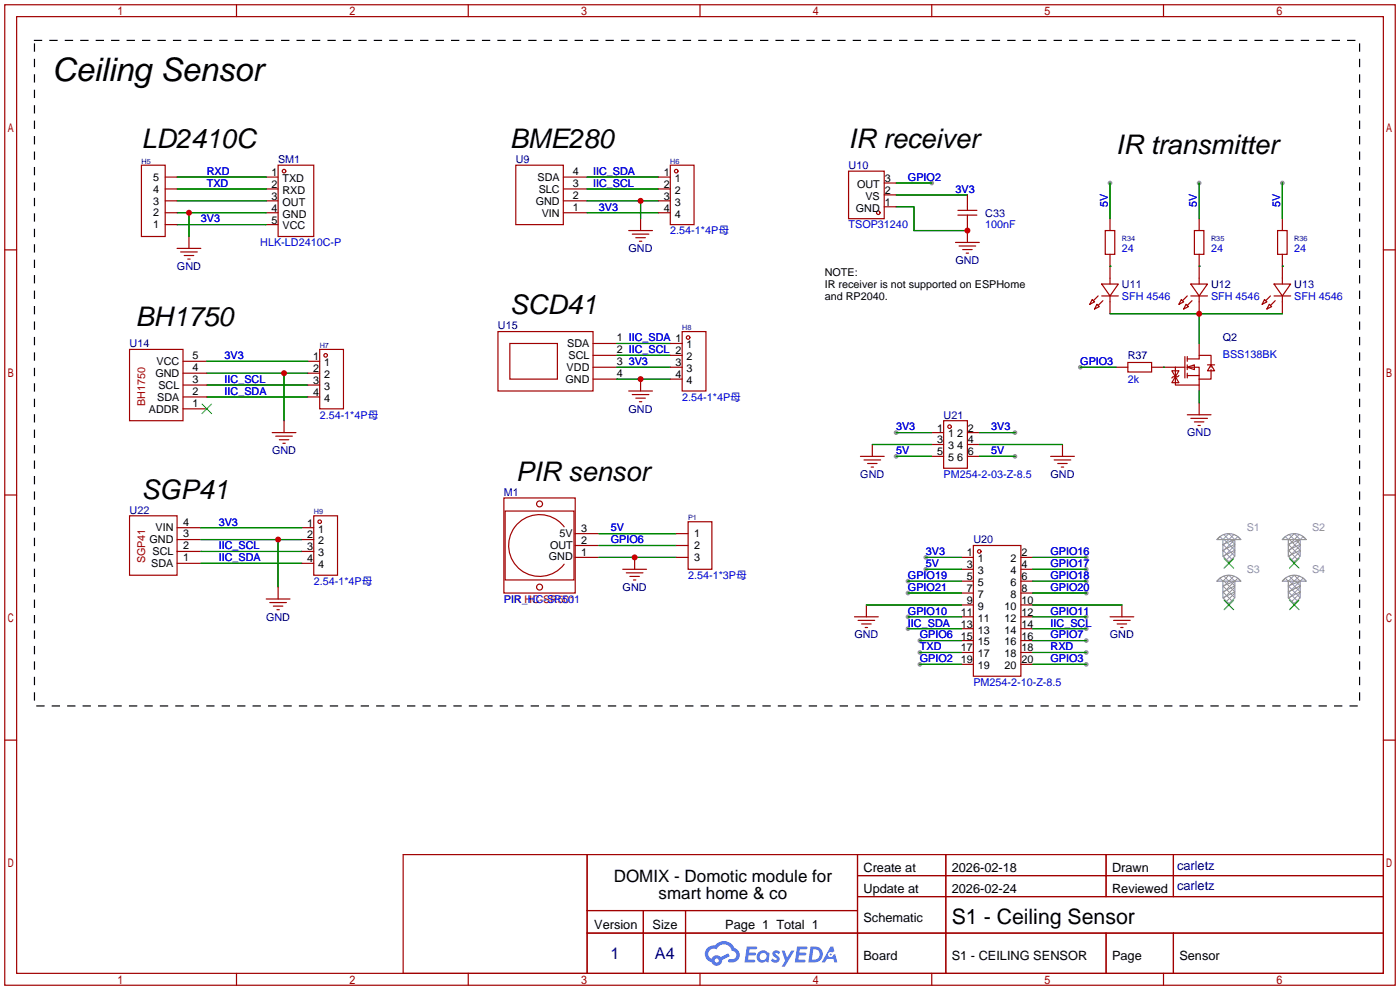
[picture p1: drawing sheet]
<svg xmlns="http://www.w3.org/2000/svg" width="299mm" height="212mm" viewBox="0 0 299 212" stroke-linecap="round" stroke-linejoin="round" font-family="sans-serif">
<g fill="#999">
<circle cx="230.9" cy="78.5" r=".51"/>
<circle cx="237.2" cy="39.1" r=".51"/>
<circle cx="256.3" cy="39.1" r=".51"/>
<circle cx="274.1" cy="39.1" r=".51"/>
<circle cx="199.1" cy="39.1" r=".51"/>
<circle cx="216.9" cy="92.5" r=".51"/>
<circle cx="216.9" cy="97.5" r=".51"/>
<circle cx="191.5" cy="92.5" r=".51"/>
<circle cx="191.5" cy="97.5" r=".51"/>
<circle cx="196.6" cy="142" r=".51"/>
<circle cx="196.6" cy="139.4" r=".51"/>
<circle cx="196.6" cy="136.9" r=".51"/>
<circle cx="194.1" cy="134.4" r=".51"/>
<circle cx="194.1" cy="131.8" r=".51"/>
<circle cx="197.9" cy="119.1" r=".51"/>
<circle cx="197.9" cy="121.7" r=".51"/>
<circle cx="194.1" cy="126.7" r=".51"/>
<circle cx="194.1" cy="124.2" r=".51"/>
<circle cx="232.2" cy="142" r=".51"/>
<circle cx="232.2" cy="139.4" r=".51"/>
<circle cx="232.2" cy="136.9" r=".51"/>
<circle cx="232.2" cy="134.4" r=".51"/>
<circle cx="232.2" cy="131.8" r=".51"/>
<circle cx="232.2" cy="126.7" r=".51"/>
<circle cx="232.2" cy="124.2" r=".51"/>
<circle cx="232.2" cy="121.7" r=".51"/>
<circle cx="232.2" cy="119.1" r=".51"/>
</g>
<g fill="none" stroke="#a10000" stroke-width=".25">
<path d="M1 1h297.2v209.6h-297.2zM3.6 3.6h292.1v204.4h-292.1zM50.5 1v2.6M100.1 1v2.6M149.6 1v2.6M199.1 1v2.6M248.7 1v2.6M1 53.4h2.6M295.7 53.4h2.5M1 105.8h2.6M295.7 105.8h2.5M1 158.2h2.6"/>
<path d="M295.7 158.2h2.5M50.5 208v2.6M100.1 208v2.6M149.6 208v2.6M199.1 208v2.6M248.7 208v2.6"/>
</g>
<g fill="#5487ff">
<path d="M165.3 203.3a.99 .99 0 0 1 1.4 .2l-.3 .5a.39 .39 0 0 0-.3-.3 .39 .39 0 0 0-.4 .1l.1 .1a1.02 1.02 0 0 1 .6 1.6 1.17 1.17 0 0 1-1.7-.2l.4-.5 .6 .4 .3-.1v-.3a1.01 1.01 0 0 1-.7-1.5z"/>
<path d="M167.1 203.2h.6l.5 1.5 .9-1.5h.7l-2.1 3.4h-.7l.8-1.3z"/>
<path d="M159.6 202.3h1.9l.3 .1-.1 .4-1.5 .1-.1 .7h1.2l.3 .3-.3 .3h-1.3l-.1 .9h1.4l.1 .3-.1 .2-2.2 .1z"/>
<path d="M170.4 202.3h1.9l.2 .1-.1 .4-1.5 .1-.1 .7h1.3l.3 .3-.4 .3h-1.2l-.2 .9h1.4l.2 .3-.2 .2-2.1 .1z"/>
<path d="M177.5 202.3h.6l.2 1-.5 .3a.57 .57 0 0 0-.8 .2 .57 .57 0 0 0 .4 .8 .57 .57 0 0 0 .7-.5l.4-.2 .5 1.8h-.7l-.2-.7h-1.4l-.4 .7h-.7z"/>
<path d="M173.2 202.3l-.4 3.4h1.1a1.73 1.73 0 0 0 1.9-1.7 1.73 1.73 0 0 0-2-1.7zM173.8 202.9a1.14 1.14 0 0 1 1.4 1.1 1.14 1.14 0 0 1-1.5 1.1h-.2z"/>
<path d="M162 203.6a1.26 1.26 0 0 0 0 1.8 1.26 1.26 0 0 0 1.7 .1l.5 .2 .3-1.9-.1-.2h-.4a1.21 1.21 0 0 0-2 0zM162.6 203.9a.76 .76 0 0 1 1 0 .76 .76 0 0 1 .1 1.1 .76 .76 0 0 1-1 .1l-.4-.6z"/>
<path d="M151.2 202.6a1.81 1.81 0 0 0 .9 3 1.18 1.18 0 0 0 1.3 .8 1.18 1.18 0 0 0 .9-1.2l1.7-.9-.4-.6-1.5 .8a1.2 1.2 0 0 0-2 .4 1.14 1.14 0 0 1-.6-1.6 1.14 1.14 0 0 1 1.7-.4 1.73 1.73 0 0 1 1.7-1.1 1.73 1.73 0 0 1 1.6 1.4 .94 .94 0 0 1 .8 1.2 .94 .94 0 0 1-1.3 .6 .36 .36 0 0 0-.4 .3 .36 .36 0 0 0 .3 .4 1.63 1.63 0 0 0 2.1-1 1.63 1.63 0 0 0-1-2.1 2.43 2.43 0 0 0-4.2-.5l-1 .1zM152.7 205.3a.45 .45 0 0 1 .9 0 .45 .45 0 0 1-.9 0z"/>
<circle cx="177.5" cy="204" r=".22"/>
</g>
<g fill="none" stroke="#a10000" stroke-width=".25">
<path d="M30.2 35.3h5.1v15.2h-5.1zM35.3 37.8h2.5M56.9 37.8h2.5M59.4 35.3h7.7v15.2h-7.7zM110.2 35.3h10.2v12.7h-10.2zM120.4 37.8h5.1M140.7 37.8h2.6M143.3 35.3h5v12.7h-5zM181.4 36.6h7.6v10.1h-7.6zM189 39.1h2.5M35.3 40.4h2.5M35.3 42.9h2.5"/>
<path d="M35.3 45.5h2.5M35.3 48h2.5M37.8 53.1h5.1M38.6 53.8h3.6M39.4 54.6h2M40.1 55.4h.5M40.4 50.5v2.6M56.9 40.4h2.5M56.9 42.9h2.5M56.9 45.5h2.5M56.9 48h2.5M120.4 40.4h5.1"/>
<path d="M120.4 42.9h5.1M120.4 45.5h5.1M134.4 49.3h5M135.1 50h3.6M135.9 50.8h2M136.7 51.6h.5M136.9 46.7v2.6M140.7 40.4h2.6M140.7 42.9h2.6M140.7 45.5h2.6M189 44.2h2.5M189 41.7h2.5"/>
<path d="M204.2 51.8h5.1M204.7 45h4.1M204.7 46h4.1M205 52.6h3.5M205.7 53.3h2.1M206.5 54.1h.5M206.8 41.7v3.3M206.8 46v5.8M236.2 49.3h2.1v5.1h-2.1zM237.2 46.7v2.6M237.2 54.4v6.3M255.3 49.3h2v5.1h-2z"/>
<path d="M256.3 46.7v2.6M256.3 54.4v6.3M273 49.3h2.1v5.1h-2.1zM274.1 46.7v2.6M274.1 54.4v6.3M27.7 74.7h11.4v15.2h-11.4zM39.1 77.2h5.1M39.1 79.8h5.1M65.8 77.2h2.5M65.8 79.8h2.5M68.3 74.7h5.1v12.7h-5.1zM106.4 70.9h20.3v12.7h-20.3z"/>
<path d="M109 73.4h10.1v7.6h-10.1zM126.7 78.5h5.1M126.7 73.4h5.1M126.7 75.9h5.1M143.3 78.5h2.5M143.3 73.4h2.5M143.3 75.9h2.5M145.8 70.9h5.1v12.7h-5.1zM233.4 64l.5 .5-1 .5zM234.4 65l.5 .5-1 .5zM234.7 63.2l-1 1.1M235.5 60.7h3.5l-1.8 2.5z"/>
<path d="M235.5 63.2h3.5M235.7 64.3l-1 1M237.2 63.2v3.9M238.5 78.5h2.5M241 77.5h5.1v2h-5.1zM246.1 78.5h7.1M250.4 79.2h1.6l-.8 1.3zM251.2 78.5v3.8h5.1M252.5 64l.5 .5-1 .5zM253.2 76.2v4.6M253.5 65l.5 .5-1 .5zM253.7 78.5l1.6-.5v1z"/>
<path d="M253.7 76.7h2.6v-.8h2.5v2.6M253.7 78.5h2.6v2.5M253.7 63.2l-1 1.1M253.7 76.2v1M253.7 78v1M253.7 79.8v1M254.5 60.7h3.6l-1.8 2.5zM254.5 63.2h3.6M254.8 64.3l-1.1 1M256.3 63.2v3.9M256.3 73.4v2.5M258.1 78h1.5"/>
<path d="M258.8 78l.8 1.2h-1.5zM258.8 79v2h-2.5M270.3 64l.5 .5-1.1 .5zM271.3 65l.5 .5-1 .5zM271.5 63.2l-1 1.1M272.3 60.7h3.5l-1.7 2.5zM272.3 63.2h3.5M272.5 64.3l-1 1M274.1 63.2v3.9M39.1 82.3h5.1M39.1 84.8h5.1M39.1 87.4h5.1"/>
<path d="M58.2 92.5h5M58.9 93.2h3.6M59.7 94h2M60.5 94.7h.5M60.7 89.9v2.6M65.8 82.3h2.5M65.8 84.8h2.5M126.7 81h5.1M134.4 83.6h5M135.1 84.3h3.6M135.9 85.1h2M136.7 85.9h.5"/>
<path d="M136.9 81v2.6M143.3 81h2.5M183.9 97.5h5.1M184.7 98.3h3.5M185.4 99.1h2.1M186.2 99.8h.5M186.4 95v2.5M199.1 92.5h2.6M199.1 97.5h2.6M199.1 95h2.6M201.7 89.9h5.1v10.2h-5.1zM206.8 92.5h2.5"/>
<path d="M206.8 97.5h2.5M206.8 95h2.5M224.5 97.5h5.1M225.3 98.3h3.6M226.1 99.1h2M226.8 99.8h.5M227.1 95v2.5M251.2 80.5l.8 1.3h-1.6zM252 80.3l-.3 .2h-1l-.3 .3M253.7 80.3h2.6M253.7 88.6h5.1M254.5 89.4h3.6"/>
<path d="M255.3 90.2h2M256 90.9h.5M256.3 81v2.6M256.3 86.1v2.5M27.7 110.2h10.1v12.7h-10.1zM37.8 117.9h5.1M37.8 115.3h5.1M37.8 112.8h5.1M64.5 117.9h2.6M64.5 115.3h2.6M64.5 112.8h2.6M67.1 110.2h5v12.7h-5z"/>
<path d="M107.7 106.4h15.2v20.3h-15.2zM107.9 109.2h14.8v14.8h-14.8zM120.6 112.6a6.6 6.6 0 0 0-9.7-.9 6.6 6.6 0 0 0 0 9.8 6.6 6.6 0 0 0 9.7-.9M122.9 119.1h5.1M122.9 116.6h5.1M122.9 114h5.1M135.6 119.1v2.6M144.5 119.1h2.6M144.5 116.6h2.6M144.5 114h2.6M147.1 111.5h5v10.2h-5zM205.5 119.1h2.5"/>
<path d="M208 116.6h10.2v27.9h-10.2zM218.2 119.1h2.5M37.8 120.4h5.1M56.9 128h5.1M57.7 128.8h3.5M58.4 129.5h2.1M59.2 130.3h.5M59.4 125.5v2.5M64.5 120.4h2.6M133.1 121.7h5.1M133.9 122.4h3.5M134.6 123.2h2.1"/>
<path d="M135.4 124h.5M182.6 131.8h5.1M183.4 132.6h3.5M184.1 133.4h2.1M184.9 134.1h.5M185.2 129.3v2.5M205.5 121.7h2.5M205.5 139.4h2.5M205.5 124.2h2.5M205.5 136.9h2.5M205.5 126.7h2.5M205.5 134.4h2.5"/>
<path d="M205.5 129.3h2.5M205.5 131.8h2.5M218.2 121.7h2.5M218.2 139.4h2.5M218.2 124.2h2.5M218.2 136.9h2.5M218.2 126.7h2.5M218.2 134.4h2.5M218.2 129.3h2.5M218.2 131.8h2.5M237.2 131.8h5.1M238 132.6h3.6"/>
<path d="M238.8 133.4h2M239.5 134.1h.5M239.8 129.3v2.5M205.5 142h2.5M218.2 142h2.5M86.2 182.6h209.5v25.4h-209.5zM125.5 182.6v25.4M125.5 194.6h57.8M125.5 199.4h170.2M137.5 194.6v13.4M146.5 194.6v13.4M183.3 182.6v25.4"/>
<path d="M183.3 187.1h112.4M183.3 191.6h112.4M202.1 182.6v25.4M236.4 182.6v9M236.4 199.4v8.6M250.8 182.6v9M250.8 199.4v8.6"/>
<circle cx="60.7" cy="36.6" r=".38"/>
<circle cx="144.5" cy="36.6" r=".38"/>
<circle cx="187.7" cy="45.5" r=".38"/>
<circle cx="69.6" cy="75.9" r=".38"/>
<circle cx="147.1" cy="72.1" r=".38"/>
<circle cx="202.9" cy="91.2" r=".38"/>
<circle cx="68.3" cy="111.5" r=".38"/>
<circle cx="115.3" cy="107.7" r=".63"/>
<circle cx="209.3" cy="117.9" r=".38"/>
<circle cx="115.3" cy="125.5" r=".63"/>
</g>
<g fill="none" stroke="#008700" stroke-width=".25">
<path d="M37.8 37.8h19.1M125.5 37.8h15.2M191.5 39.1h7.6M237.2 39.1v7.6M256.3 39.1v7.6M274.1 39.1v7.6M37.8 40.4h19.1M37.8 45.5h19.1M37.8 42.9h19.1M37.8 48h19.1M40.4 45.5v5M125.5 40.4h15.2"/>
<path d="M125.5 45.5h15.2M125.5 42.9h15.2M136.9 42.9v3.8M191.5 41.7h15.3M191.5 44.2h3.8v5.1h11.5M237.2 56.9h.1M256.3 56.9h.1M274.1 56.9h.1M44.2 79.8h21.6M44.2 77.2h21.6M60.7 79.8v10.1M131.8 78.5h11.5"/>
<path d="M131.8 75.9h11.5M131.8 73.4h11.5M230.9 78.5h7.6M237.2 67.1h36.9M248.7 78.5h.1M256.3 67.1v6.3M44.2 84.8h21.6M44.2 82.3h21.6M131.8 81h11.5M186.4 95h12.7M191.5 92.5h7.6M191.5 97.5h7.6"/>
<path d="M209.3 95h17.8M209.3 92.5h7.6M209.3 97.5h7.6M256.3 83.6v2.5M42.9 115.3h21.6M42.9 117.9h21.6M42.9 112.8h21.6M59.4 115.3v10.2M128 119.1h16.5M128 114h16.5M128 116.6h16.5M197.9 119.1h7.6"/>
<path d="M220.7 119.1h11.5M42.9 120.4h21.6M185.2 129.3h20.3M194.1 134.4h11.4M194.1 131.8h11.4M194.1 126.7h11.4M194.1 124.2h11.4M196.6 139.4h8.9M196.6 136.9h8.9M197.9 121.7h7.6M220.7 139.4h11.5M220.7 136.9h11.5"/>
<path d="M220.7 134.4h11.5M220.7 131.8h11.5M220.7 121.7h11.5M220.7 126.7h11.5M220.7 124.2h11.5M220.7 129.3h19.1M196.6 142h8.9M220.7 142h11.5"/>
</g>
<path d="M43.2 86.4l2 2M45.2 86.4l-2 2M261.6 119.4l2.1 2M263.7 119.4l-2.1 2M275.6 119.4l2 2M277.6 119.4l-2 2M261.6 128.3l2.1 2M263.7 128.3l-2.1 2M275.6 128.3l2 2M277.6 128.3l-2 2" fill="none" stroke="#3c3" stroke-width=".25"/>
<path d="M7.4 8.6h283.2v142.3h-283.2z" fill="none" stroke="#000" stroke-width=".25" stroke-dasharray="1.5 1.8"/>
<g fill="none" stroke="#999" stroke-width=".25">
<path d="M260.5 114.8a3.2 3.2 0 0 1 4.7 .5h-5.1zM261.4 115.3v3.6l1.2 1.2 1.3-1.2v-3.6l-2.5 1M262.6 119.9v.5M263.9 116.3l-2.5 1.3M263.9 117.6l-2.5 1.3M274.5 114.8a3.2 3.2 0 0 1 4.6 .5h-5zM275.3 115.3v3.6l1.3 1.2 1.3-1.2v-3.6l-2.6 1M276.6 119.9v.5M277.9 116.3l-2.6 1.3M277.9 117.6l-2.6 1.3M260.5 123.7a3.2 3.2 0 0 1 4.7 .5h-5.1zM261.4 124.2v3.6l1.2 1.2 1.3-1.2v-3.6l-2.5 1"/>
<path d="M262.6 128.8v.5M263.9 125.2l-2.5 1.3M263.9 126.5l-2.5 1.3M274.5 123.7a3.2 3.2 0 0 1 4.6 .5h-5zM275.3 124.2v3.6l1.3 1.2 1.3-1.2v-3.6l-2.6 1M276.6 128.8v.5M277.9 125.2l-2.6 1.3M277.9 126.5l-2.6 1.3"/>
</g>
<g fill="none" stroke="#999" stroke-width=".21">
<path d="M260.1 115.3l.6-.6 .7 .6 1.2-1.3 1.3 1.3M261.4 117.6l1.9 1.9M261.4 116.3l2.5 2.6M261.6 114.2l1 1.1M261.6 115.3l2.3 2.3M262.9 115.3l1 1M263.7 114.2l-2.3 2.4M263.9 116.6l-2.4 2.4M263.9 117.9l-1.8 1.7M265.2 115.3l-.7-.6-3.1 3.2M274.1 115.3l.6-.6 .6 .6 1.3-1.3 1.3 1.3M275.3 117.6l1.9 1.9"/>
<path d="M275.3 116.3l2.6 2.6M275.5 114.2l1.1 1.1M275.6 115.3l2.3 2.3M276.9 115.3l1 1M277.7 114.2l-2.4 2.4M277.9 116.6l-2.4 2.4M277.9 117.9l-1.8 1.7M279.1 115.3l-.6-.6-3.2 3.2M260.1 124.2l.6-.6 .7 .6 1.2-1.3 1.3 1.3M261.4 126.5l1.9 1.9M261.4 125.2l2.5 2.6M261.6 123.1l1 1.1"/>
<path d="M261.6 124.2l2.3 2.3M262.9 124.2l1 1M263.7 123.1l-2.3 2.4M263.9 126.7l-1.8 1.8M263.9 125.5l-2.4 2.4M265.2 124.2l-.7-.6-3.1 3.1M274.1 124.2l.6-.6 .6 .6 1.3-1.3 1.3 1.3M275.3 126.5l1.9 1.9M275.3 125.2l2.6 2.6M275.5 123.1l1.1 1.1M275.6 124.2l2.3 2.3M276.9 124.2l1 1"/>
<path d="M277.7 123.1l-2.4 2.4M277.9 125.5l-2.4 2.4M277.9 126.7l-1.8 1.8M279.1 124.2l-.6-.6-3.2 3.1"/>
</g>
<g fill="#c00">
<circle cx="256.3" cy="67.1" r=".63"/>
<circle cx="206.8" cy="49.3" r=".63"/>
<circle cx="60.7" cy="79.8" r=".63"/>
<circle cx="136.9" cy="42.9" r=".63"/>
<circle cx="40.4" cy="45.5" r=".63"/>
<circle cx="136.9" cy="81" r=".63"/>
<circle cx="59.4" cy="115.3" r=".63"/>
<circle cx="135.6" cy="119.1" r=".63"/>
</g>
<text font-size="6.9" x="11.2" y="17.4">Ceiling Sensor</text>
<g font-size="5.8">
<text x="30.2" y="31.6">LD2410C</text>
<text x="109" y="31.6">BME280</text>
<text x="181.4" y="31.6">IR receiver</text>
<text x="238.5" y="32.9">IR transmitter</text>
<text x="29" y="69.7">BH1750</text>
<text x="109" y="67.2">SCD41</text>
<text x="30.2" y="106.5">SGP41</text>
<text x="110.2" y="102.7">PIR sensor</text>
</g>
<text font-size="4.5" x="203.4" y="197.5">S1 - Ceiling Sensor</text>
<g font-size="3.6">
<text x="131.2" y="188.5">DOMIX - Domotic module for</text>
<text x="140.8" y="192.2">smart home &amp; co</text>
</g>
<g font-size="3.5" fill="#000080">
<text x="130.5" y="204.9">1</text>
<text x="140" y="204.9">A4</text>
</g>
<g font-size="2.7" fill="#000080">
<text x="251.6" y="185.9">carletz</text>
<text x="251.6" y="190.2">carletz</text>
</g>
<g font-size="2.7">
<text x="184.5" y="186.3">Create at</text>
<text x="184.5" y="190.8">Update at</text>
<text x="203.4" y="186.3">2026-02-18</text>
<text x="203.4" y="190.8">2026-02-24</text>
<text x="237.7" y="186.3">Drawn</text>
<text x="237.7" y="190.8">Reviewed</text>
<text x="184.5" y="197">Schematic</text>
<text x="127" y="198.5">Version</text>
<text x="139.5" y="198.5">Size</text>
<text x="155" y="198.5">Page 1 Total 1</text>
<text x="184.5" y="205.2">Board</text>
<text x="203.4" y="205.2">S1 - CEILING SENSOR</text>
<text x="237.7" y="205.2">Page</text>
<text x="252.1" y="205.2">Sensor</text>
</g>
<g font-size="2.3" fill="#000080">
<text x="59.4" y="34.8">SM1</text>
<text x="110.2" y="34.8">U9</text>
<text x="181.4" y="36.1">U10</text>
<text x="210.6" y="46.3">C33</text>
<text x="134.3" y="53.9">GND</text>
<text x="37.8" y="57.7">GND</text>
<text x="204.2" y="56.4">GND</text>
<text x="239.8" y="61.5">U11</text>
<text x="258.8" y="61.5">U12</text>
<text x="276.6" y="61.5">U13</text>
<text x="106.4" y="70.4">U15</text>
<text x="27.7" y="74.2">U14</text>
<text x="241" y="76.8">R37</text>
<text x="261.4" y="72.9">Q2</text>
<text x="134.3" y="88.2">GND</text>
<text x="201.7" y="89.5">U21</text>
<text x="253.7" y="93.3">GND</text>
<text x="58.1" y="97.1">GND</text>
<text x="107.7" y="106">M1</text>
<text x="183.9" y="102.2">GND</text>
<text x="224.5" y="102.2">GND</text>
<text x="27.7" y="109.8">U22</text>
<text x="208" y="116.1">U20</text>
<text x="133.1" y="126.3">GND</text>
<text x="56.9" y="132.6">GND</text>
<text x="182.6" y="136.4">GND</text>
<text x="237.2" y="136.4">GND</text>
</g>
<g font-size="2.3">
<text x="32.8" y="41.2">4</text>
<text x="32.8" y="38.6">5</text>
<text x="58" y="37.6">1</text>
<text x="58" y="40.2">2</text>
<text x="60.4" y="38.9">TXD</text>
<text x="60.4" y="41.4">RXD</text>
<text x="114.9" y="38.7">SDA</text>
<text x="115.1" y="41.2">SLC</text>
<text x="122.4" y="37.4">4</text>
<text x="122.4" y="39.9">3</text>
<text x="141.8" y="37.6">1</text>
<text x="141.8" y="40.2">2</text>
<text x="144.2" y="38.9">1</text>
<text x="144.2" y="41.4">2</text>
<text x="183.2" y="40.2">OUT</text>
<text x="189.1" y="41.4">2</text>
<text x="189.1" y="38.9">3</text>
<text x="32.8" y="46.3">2</text>
<text x="32.8" y="43.7">3</text>
<text x="58" y="42.7">3</text>
<text x="58" y="45.2">4</text>
<text x="58" y="47.8">5</text>
<text x="60.4" y="44">OUT</text>
<text x="60.4" y="46.5">GND</text>
<text x="114.5" y="43.7">GND</text>
<text x="115.8" y="46.3">VIN</text>
<text x="122.4" y="42.5">2</text>
<text x="122.4" y="45">1</text>
<text x="141.8" y="42.7">3</text>
<text x="141.8" y="45.2">4</text>
<text x="144.2" y="44">3</text>
<text x="144.2" y="46.5">4</text>
<text x="182.9" y="45.2">GND</text>
<text x="185" y="42.7">VS</text>
<text x="189.1" y="44">1</text>
<text x="32.8" y="48.8">1</text>
<text x="60.4" y="49">VCC</text>
<text x="176.3" y="59">NOTE:</text>
<text x="176.3" y="61.5">IR receiver is not supported on ESPHome</text>
<text x="176.3" y="64.1">and RP2040.</text>
<text x="41.1" y="76.8">5</text>
<text x="66.9" y="77">1</text>
<text x="121.2" y="74.2">SDA</text>
<text x="121.5" y="76.8">SCL</text>
<text x="131.8" y="72.9">1 IIC_SDA 1</text>
<text x="131.8" y="75.5">2 IIC_SCL 2</text>
<text x="146.7" y="74.4">1</text>
<text x="146.7" y="77">2</text>
<text x="33.2" y="80.6">GND</text>
<text x="33.5" y="78">VCC</text>
<text x="33.9" y="83.1">SCL</text>
<text x="41.1" y="79.3">4</text>
<text x="41.1" y="81.8">3</text>
<text x="66.9" y="79.5">2</text>
<text x="66.9" y="82.1">3</text>
<text x="69.3" y="78.3">1</text>
<text x="69.3" y="80.8">2</text>
<text x="69.3" y="83.3">3</text>
<text x="120.9" y="81.8">GND</text>
<text x="121.1" y="79.3">VDD</text>
<text x="131.8" y="78">3</text>
<text x="131.8" y="80.6">4</text>
<text x="144.4" y="78.3">3</text>
<text x="144.4" y="80.8">4</text>
<text x="146.7" y="79.5">3</text>
<text x="146.7" y="82.1">4</text>
<text x="31.8" y="88.2">ADDR</text>
<text x="33.6" y="85.6">SDA</text>
<text x="41.1" y="84.4">2</text>
<text x="41.1" y="86.9">1</text>
<text x="66.9" y="84.6">4</text>
<text x="69.3" y="85.9">4</text>
<text x="200.3" y="92.2">1</text>
<text x="200.3" y="94.8">3</text>
<text x="202.6" y="93.5">1</text>
<text x="204.5" y="93.5">2</text>
<text x="206.9" y="94.8">4</text>
<text x="206.9" y="92.2">2</text>
<text x="200.3" y="97.3">5</text>
<text x="202.6" y="96">3</text>
<text x="202.6" y="98.6">5</text>
<text x="204.5" y="98.6">6</text>
<text x="204.5" y="96">4</text>
<text x="206.9" y="97.3">6</text>
<text x="33.2" y="113.6">VIN</text>
<text x="39.1" y="112.3">4</text>
<text x="65.6" y="112.5">1</text>
<text x="68" y="113.8">1</text>
<text x="124.2" y="113.7">3</text>
<text x="32" y="116.1">GND</text>
<text x="32.6" y="118.7">SCL</text>
<text x="39.1" y="119.9">1</text>
<text x="39.1" y="117.4">2</text>
<text x="39.1" y="114.9">3</text>
<text x="65.6" y="115.1">2</text>
<text x="65.6" y="117.6">3</text>
<text x="68" y="116.4">2</text>
<text x="68" y="118.9">3</text>
<text x="117.3" y="119.8">GND</text>
<text x="117.6" y="117.2">OUT</text>
<text x="119.6" y="114.7">5V</text>
<text x="124.2" y="118.8">1</text>
<text x="124.2" y="116.2">2</text>
<text x="148.3" y="114.8">1</text>
<text x="148.3" y="117.4">2</text>
<text x="148.3" y="119.9">3</text>
<text x="206.6" y="118.9">1</text>
<text x="218.3" y="118.9">2</text>
<text x="32.3" y="121.2">SDA</text>
<text x="65.6" y="120.2">4</text>
<text x="68" y="121.4">4</text>
<text x="206.6" y="121.4">3</text>
<text x="206.6" y="124">5</text>
<text x="209" y="120.2">1</text>
<text x="209" y="122.7">3</text>
<text x="209" y="125.2">5</text>
<text x="216" y="125.2">6</text>
<text x="216" y="122.7">4</text>
<text x="216" y="120.2">2</text>
<text x="218.3" y="124">6</text>
<text x="218.3" y="121.4">4</text>
<text x="205.3" y="131.6">11</text>
<text x="206.6" y="126.5">7</text>
<text x="206.6" y="129.1">9</text>
<text x="209" y="127.8">7</text>
<text x="209" y="130.3">9</text>
<text x="214.7" y="130.3">10</text>
<text x="216" y="127.8">8</text>
<text x="218.3" y="131.6">12</text>
<text x="218.3" y="129.1">10</text>
<text x="218.3" y="126.5">8</text>
<text x="205.3" y="134.1">13</text>
<text x="205.3" y="136.7">15</text>
<text x="209" y="132.9">11</text>
<text x="209" y="135.4">13</text>
<text x="209" y="137.9">15</text>
<text x="214.7" y="137.9">16</text>
<text x="214.7" y="135.4">14</text>
<text x="214.7" y="132.9">12</text>
<text x="218.3" y="136.7">16</text>
<text x="218.3" y="134.1">14</text>
<text x="205.3" y="139.2">17</text>
<text x="205.3" y="141.8">19</text>
<text x="209" y="140.5">17</text>
<text x="209" y="143">19</text>
<text x="214.7" y="143">20</text>
<text x="214.7" y="140.5">18</text>
<text x="218.3" y="141.8">20</text>
<text x="218.3" y="139.2">18</text>
</g>
<g font-size="2.3" fill="#00f">
<text x="44.2" y="37.4">RXD</text>
<text x="44.2" y="39.9">TXD</text>
<text x="126.7" y="39.9">IIC_SCL</text>
<text x="126.7" y="37.4">IIC_SDA</text>
<text x="194.1" y="38.7">GPIO2</text>
<text x="204.2" y="41.2">3V3</text>
<text x="42.9" y="47.5">3V3</text>
<text x="128" y="45">3V3</text>
<text x="236.8" y="44.2" transform="rotate(-90 236.8 44.2)">5V</text>
<text x="255.8" y="44.2" transform="rotate(-90 255.8 44.2)">5V</text>
<text x="273.6" y="44.2" transform="rotate(-90 273.6 44.2)">5V</text>
<text x="55.6" y="52.6">HLK-LD2410C-P</text>
<text x="143.3" y="50.1">2.54-1*4P母</text>
<text x="181.4" y="48.8">TSOP31240</text>
<text x="210.6" y="48.8">100nF</text>
<text x="239.8" y="53.9">24</text>
<text x="258.8" y="53.9">24</text>
<text x="276.6" y="53.9">24</text>
<text x="239.8" y="64.1">SFH 4546</text>
<text x="258.8" y="64.1">SFH 4546</text>
<text x="276.6" y="64.1">SFH 4546</text>
<text x="48" y="76.8">3V3</text>
<text x="261.4" y="76.5">BSS138BK</text>
<text x="48" y="81.8">IIC_SCL</text>
<text x="134.4" y="78">3V3</text>
<text x="230.9" y="78">GPIO3</text>
<text x="241" y="81.8">2k</text>
<text x="48" y="84.4">IIC_SDA</text>
<text x="68.3" y="89.5">2.54-1*4P母</text>
<text x="145.8" y="85.6">2.54-1*4P母</text>
<text x="191.5" y="92">3V3</text>
<text x="211.8" y="92">3V3</text>
<text x="191.5" y="97.1">5V</text>
<text x="211.8" y="97.1">5V</text>
<text x="201.7" y="102.2">PM254-2-03-Z-8.5</text>
<text x="46.7" y="112.3">3V3</text>
<text x="130.6" y="113.6">5V</text>
<text x="46.7" y="119.9">IIC_SDA</text>
<text x="46.7" y="117.4">IIC_SCL</text>
<text x="130.6" y="116.1">GPIO6</text>
<text x="197.9" y="118.7">3V3</text>
<text x="224.5" y="118.7">GPIO16</text>
<text x="67.1" y="125">2.54-1*4P母</text>
<text x="147.1" y="123.7">2.54-1*3P母</text>
<text x="194.1" y="123.7">GPIO19</text>
<text x="197.9" y="121.2">5V</text>
<text x="224.5" y="123.7">GPIO18</text>
<text x="224.5" y="121.2">GPIO17</text>
<text x="107.7" y="128.8">PIR_HC-SR501</text>
<text x="194.1" y="131.4">GPIO10</text>
<text x="194.1" y="126.3">GPIO21</text>
<text x="224.5" y="131.4">GPIO11</text>
<text x="224.5" y="126.3">GPIO20</text>
<text x="194.1" y="133.9">IIC_SDA</text>
<text x="196.6" y="136.4">GPIO6</text>
<text x="224.5" y="136.4">GPIO7</text>
<text x="224.5" y="133.9">IIC_SCL</text>
<text x="196.6" y="141.5">GPIO2</text>
<text x="196.6" y="139">TXD</text>
<text x="224.5" y="141.5">GPIO3</text>
<text x="224.5" y="139">RXD</text>
<text x="208" y="146.6">PM254-2-10-Z-8.5</text>
</g>
<g font-size="2.3" fill="#a00000">
<text x="31" y="86.8" transform="rotate(-90 31 86.8)">BH1750</text>
<text x="31" y="120.4" transform="rotate(-90 31 120.4)">SGP41</text>
</g>
<g font-size="2.3" fill="#999">
<text x="266.4" y="113.6">S1</text>
<text x="280.4" y="113.6">S2</text>
<text x="266.4" y="122.5">S3</text>
<text x="280.4" y="122.5">S4</text>
</g>
<text font-size="2.2" fill="#a00000" x="107.7" y="128.8">PIR HC-SR501</text>
<g font-size="1.6" fill="#000080">
<text x="30.2" y="35">H5</text>
<text x="143.3" y="35">H6</text>
<text x="239.8" y="51.5">R34</text>
<text x="258.8" y="51.5">R35</text>
<text x="276.6" y="51.5">R36</text>
<text x="145.8" y="70.6">H8</text>
<text x="68.3" y="74.4">H7</text>
<text x="67.1" y="109.9">H9</text>
<text x="147.1" y="111.2">P1</text>
</g>
</svg>
